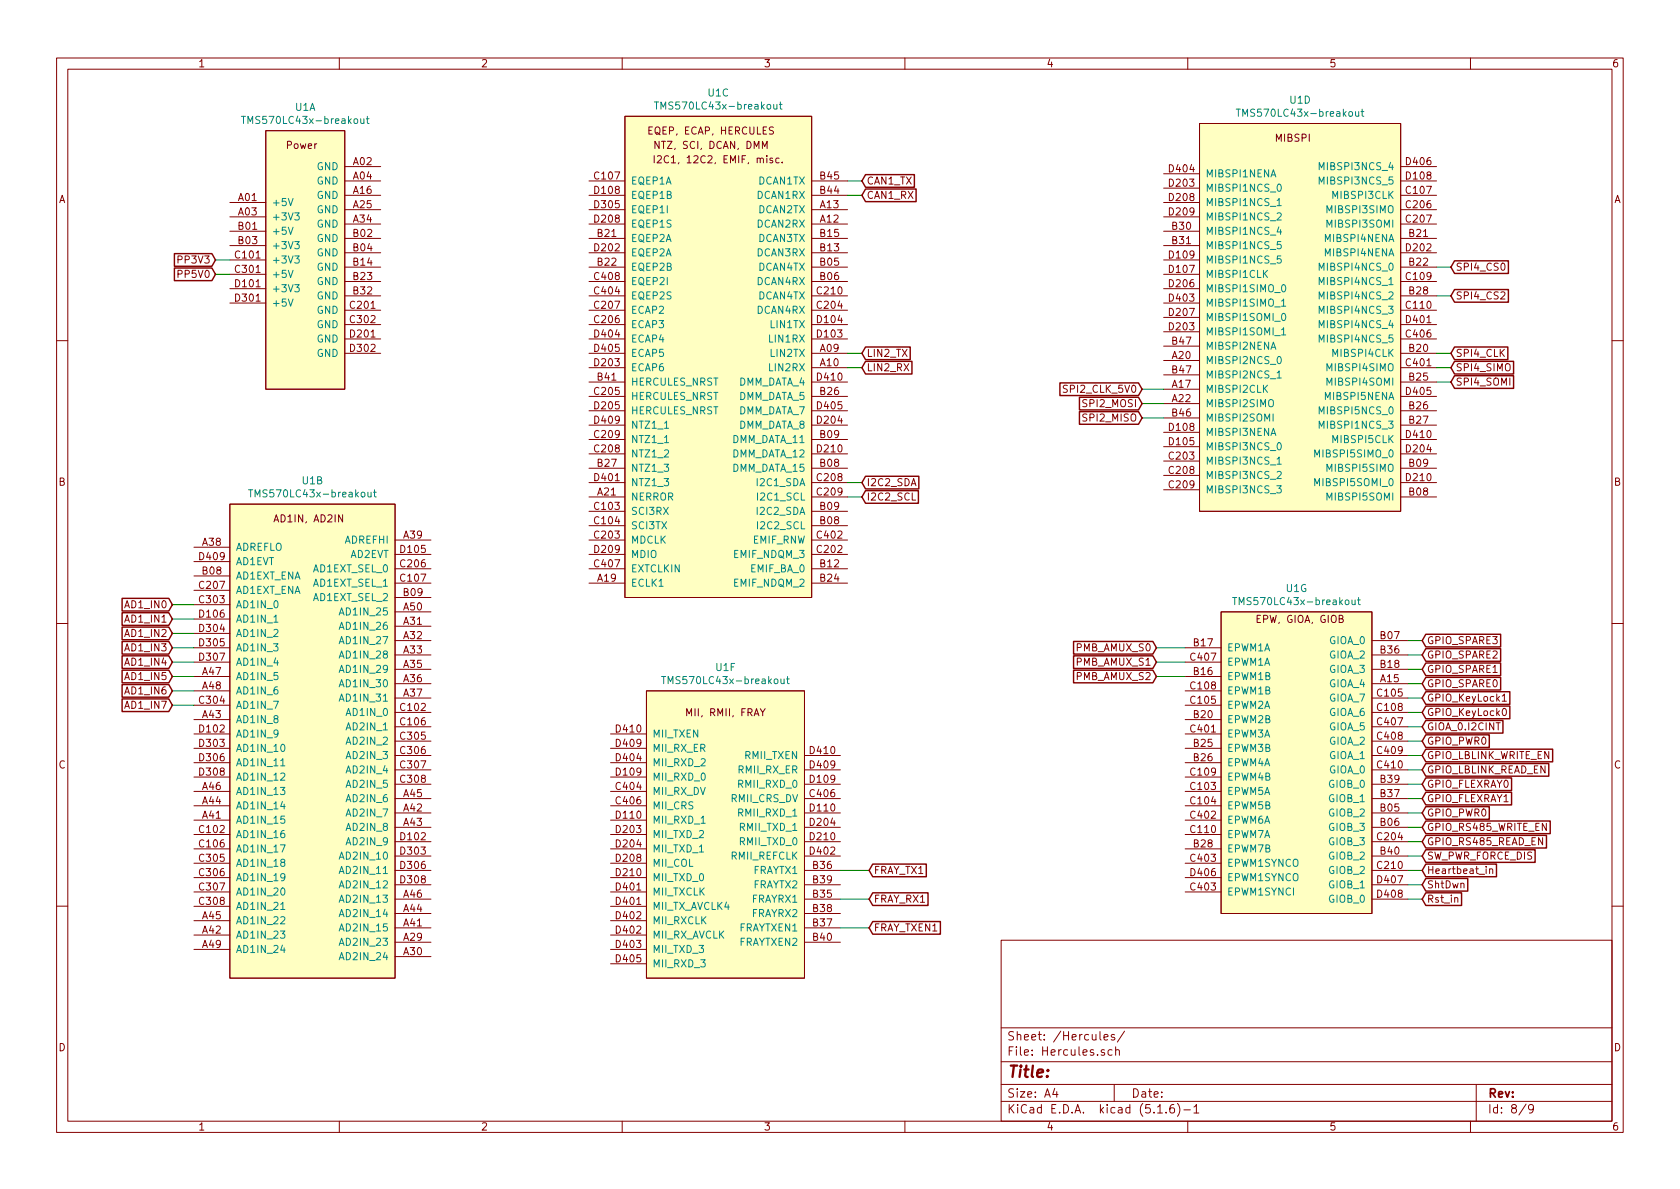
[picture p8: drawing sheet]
<svg xmlns="http://www.w3.org/2000/svg" width="297mm" height="210mm" viewBox="0 0 297 210" stroke-linecap="round" stroke-linejoin="round" font-family="sans-serif">
<g fill="none" stroke="#840000" stroke-width=".18">
<path d="M10 10.3h277v189.9h-277zM12 12.2h273v186.1h-273zM60 10.3v1.9M110 10.3v1.9M160 10.3v1.9M210 10.3v1.9M260 10.3v1.9M40.6 35.8h6.4M40.6 38.3h6.4M47 23.1h14v45.7h-14zM61 34.5h6.3M61 37.1h6.3"/>
<path d="M61 39.6h6.3M61 32h6.3M61 29.5h6.3M104.1 34.5h6.4M104.1 37.1h6.4M104.1 39.6h6.4M104.1 32h6.4M110.5 20.6h33v85.1h-33zM115.7 27.5v1.3M116.2 27.7l.5-.2 .2 .4v.2l-.7 .7h.7M116.5 25v1.3l-.7-1.3v1.3M134.8 26.3v-1.3l.4 .9 .4-.9v1.3"/>
<path d="M137.7 28h-.3l-.2 .2 .1 .5h.4M138.3 28.7v.1M143.5 34.5h6.4M143.5 37.1h6.4M143.5 39.6h6.4M143.5 32h6.4M205.7 33.3h6.4M205.7 35.8h6.4M205.7 38.3h6.4M205.7 30.7h6.4M212.1 21.8h35.5v68.6h-35.5zM247.6 34.5h6.4"/>
<path d="M247.6 37.1h6.4M247.6 39.6h6.4M247.6 32h6.4M247.6 29.5h6.4M40.6 40.9h6.4M40.6 43.4h6.4M40.6 48.5h6.4M40.6 46h6.4M40.6 51h6.4M40.6 53.6h6.4M61 42.2h6.3M61 47.2h6.3"/>
<path d="M61 52.3h6.3M61 49.8h6.3M61 54.9h6.3M61 59.9h6.3M61 44.7h6.3M61 57.4h6.3M104.1 42.2h6.4M104.1 47.2h6.4M104.1 52.3h6.4M104.1 49.8h6.4M104.1 54.9h6.4M104.1 59.9h6.4"/>
<path d="M104.1 44.7h6.4M104.1 57.4h6.4M143.5 42.2h6.4M143.5 47.2h6.4M143.5 52.3h6.4M143.5 49.8h6.4M143.5 54.9h6.4M143.5 59.9h6.4M143.5 44.7h6.4M143.5 57.4h6.4M205.7 40.9h6.4M205.7 43.4h6.4"/>
<path d="M205.7 48.5h6.4M205.7 46h6.4M205.7 58.7h6.4M205.7 51h6.4M205.7 56.1h6.4M205.7 53.6h6.4M247.6 42.2h6.4M247.6 47.2h6.4M247.6 52.3h6.4M247.6 49.8h6.4M247.6 54.9h6.4M247.6 59.9h6.4"/>
<path d="M247.6 44.7h6.4M247.6 57.4h6.4M10 60.2h2M61 62.5h6.3M104.1 62.5h6.4M104.1 67.6h6.4M104.1 72.6h6.4M104.1 75.2h6.4M104.1 65h6.4M104.1 70.1h6.4M104.1 77.7h6.4M143.5 62.5h6.4"/>
<path d="M143.5 67.6h6.4M143.5 72.6h6.4M143.5 75.2h6.4M143.5 65h6.4M143.5 70.1h6.4M143.5 77.7h6.4M188.7 68.2l-.5-.1-.1 .1-.1 .3 .1 .2 .5 .2 .1 .3-.2 .2-.5-.1M205.7 68.8h6.4M205.7 63.7h6.4M205.7 71.4h6.4M205.7 73.9h6.4M205.7 66.3h6.4"/>
<path d="M205.7 61.2h6.4M205.7 79h6.4M205.7 76.4h6.4M247.6 62.5h6.4M247.6 67.6h6.4M247.6 72.6h6.4M247.6 75.2h6.4M247.6 65h6.4M247.6 70.1h6.4M247.6 77.7h6.4M285 60.2h2M34.3 96.8h6.3"/>
<path d="M34.3 99.3h6.3M40.6 89.1h29.2v83.9h-29.2zM69.8 95.5h6.4M69.8 98h6.4M104.1 95.5h6.4M104.1 98h6.4M104.1 87.9h6.4M104.1 82.8h6.4M104.1 80.3h6.4M104.1 85.3h6.4M104.1 93h6.4M104.1 90.4h6.4"/>
<path d="M143.5 95.5h6.4M143.5 98h6.4M143.5 87.9h6.4M143.5 82.8h6.4M143.5 80.3h6.4M143.5 85.3h6.4M143.5 93h6.4M143.5 90.4h6.4M205.7 81.5h6.4M205.7 84.1h6.4M205.7 86.6h6.4M247.6 87.9h6.4"/>
<path d="M247.6 82.8h6.4M247.6 80.3h6.4M247.6 85.3h6.4M10 110.3h2M34.3 119.6h6.3M34.3 101.8h6.3M34.3 104.4h6.3M34.3 106.9h6.3M34.3 109.5h6.3M34.3 112h6.3M34.3 114.5h6.3M34.3 117.1h6.3"/>
<path d="M69.8 110.7h6.4M69.8 113.3h6.4M69.8 115.8h6.4M69.8 118.4h6.4M69.8 108.2h6.4M69.8 105.7h6.4M69.8 103.1h6.4M69.8 100.6h6.4M104.1 103.1h6.4M104.1 100.6h6.4M143.5 103.1h6.4M143.5 100.6h6.4"/>
<path d="M209.5 119.6h6.4M209.5 114.5h6.4M209.5 117.1h6.4M215.9 108.2h26.7v53.3h-26.7zM242.6 113.3h6.3M242.6 115.8h6.3M242.6 118.4h6.3M285 110.3h2M34.3 127.2h6.3M34.3 139.9h6.3M34.3 122.2h6.3M34.3 124.7h6.3"/>
<path d="M34.3 129.8h6.3M34.3 132.3h6.3M34.3 134.9h6.3M34.3 137.4h6.3M69.8 120.9h6.4M69.8 123.4h6.4M69.8 126h6.4M69.8 128.5h6.4M69.8 131.1h6.4M69.8 133.6h6.4M69.8 136.1h6.4M69.8 138.7h6.4"/>
<path d="M107.9 139.9h6.4M107.9 129.8h6.4M107.9 132.3h6.4M107.9 134.9h6.4M107.9 137.4h6.4M114.3 122.2h27.9v50.8h-27.9zM134.4 125.3l.4 .7 .5-.7M142.2 133.6h6.4M142.2 136.1h6.4M142.2 138.7h6.4M209.5 127.2h6.4M209.5 139.9h6.4"/>
<path d="M209.5 122.2h6.4M209.5 124.7h6.4M209.5 129.8h6.4M209.5 132.3h6.4M209.5 134.9h6.4M209.5 137.4h6.4M242.6 120.9h6.3M242.6 123.4h6.3M242.6 126h6.3M242.6 128.5h6.3M242.6 131.1h6.3M242.6 133.6h6.3"/>
<path d="M242.6 136.1h6.3M242.6 138.7h6.3M265.6 123.1l.4-.4v1.3M265.6 124h.7M265.7 125.4l.2-.1a.67 .67 0 0 1 .5 .6 .67 .67 0 0 1-.5 .6l-.3-.4zM34.3 145h6.3M34.3 142.5h6.3M34.3 147.6h6.3M34.3 150.1h6.3M34.3 152.6h6.3M34.3 155.2h6.3M34.3 157.7h6.3"/>
<path d="M69.8 143.8h6.4M69.8 146.3h6.4M69.8 141.2h6.4M69.8 159h6.4M69.8 148.8h6.4M69.8 151.4h6.4M69.8 153.9h6.4M69.8 156.5h6.4M107.9 145h6.4M107.9 142.5h6.4M107.9 147.6h6.4M107.9 150.1h6.4"/>
<path d="M107.9 152.6h6.4M107.9 155.2h6.4M107.9 157.7h6.4M142.2 143.8h6.4M142.2 146.3h6.4M142.2 141.2h6.4M142.2 159h6.4M142.2 148.8h6.4M142.2 151.4h6.4M142.2 153.9h6.4M142.2 156.5h6.4M209.5 145h6.4"/>
<path d="M209.5 142.5h6.4M209.5 147.6h6.4M209.5 150.1h6.4M209.5 152.6h6.4M209.5 155.2h6.4M209.5 157.7h6.4M242.6 143.8h6.3M242.6 146.3h6.3M242.6 141.2h6.3M242.6 159h6.3M242.6 148.8h6.3M242.6 151.4h6.3"/>
<path d="M242.6 153.9h6.3M242.6 156.5h6.3M263.4 153.8l.2-.2 .3 .1v.8M263.4 153.6v.9M10 160.2h2M34.3 165.3h6.3M34.3 162.8h6.3M34.3 167.9h6.3M34.3 160.3h6.3M69.8 166.6h6.4M69.8 169.2h6.4M69.8 164.1h6.4"/>
<path d="M69.8 161.5h6.4M107.9 165.3h6.4M107.9 162.8h6.4M107.9 167.9h6.4M107.9 160.3h6.4M107.9 170.4h6.4M142.2 166.6h6.4M142.2 164.1h6.4M142.2 161.5h6.4M177 166.3h108v32h-108zM285 160.2h2M60 198.3v1.9"/>
<path d="M110 198.3v1.9M160 198.3v1.9M177 194.8h108M177 191.8h108M177 187.8h108M177 181.8h108M186.5 192.5l-.4 1h1M186.8 193v1M195.2 183.4l.7-.1-.1-.3-.4-.1-.2 .2 .1 .7h.5M195.3 185.7a.37 .37 0 0 0-.6 .1l.1 .2 .5 .2v.1l-.2 .3-.4-.1M196.6 185.7l-.4-.1-.3 .3 .1 .6 .2 .1 .4-.1M197 191.8v3"/>
<path d="M197.1 183a.37 .37 0 0 0-.6 .1v.3l.6 .1v.1l-.2 .3-.4-.1M197.3 185.7a.37 .37 0 0 1 .6 .1v.8M197.3 185.1v1.5M198.8 182.3l-1.2 2M204.7 196.8h.8M206.2 196.7v.1M207.5 195.3a.59 .59 0 0 0-.7 .7v.5l.2 .2 .4 .1 .2-.1 .1-.5-.2-.2-.4-.1-.3 .3M208.2 195.1a1.71 1.71 0 0 1 0 2.3M209.3 196.3h1.2M210 198.3v1.9M211.1 195.8l.4-.5v1.5M211.1 196.8h.9"/>
<path d="M260 198.3v1.9M261 191.8v6.5M269.8 195.2l-1.2 2M271.1 196l-.3 .3-.4-.1-.1-.2v-.4l.1-.2 .4-.1 .2 .2a1.19 1.19 0 0 1-.2 1.2l-.4 .1"/>
</g>
<g fill="#ffffc2" stroke="#ffffc2" stroke-width=".18">
<path d="M40.6 89.1h29.2v83.9h-29.2z"/>
<path d="M114.3 122.2h27.9v50.8h-27.9z"/>
<path d="M215.9 108.2h26.7v53.3h-26.7z"/>
<path d="M212.1 21.8h35.5v68.6h-35.5z"/>
<path d="M47 23.1h14v45.7h-14z"/>
<path d="M110.5 20.6h33v85.1h-33z"/>
</g>
<g fill="none" stroke="#008484" stroke-width=".18">
<path d="M115.7 18h.7M116.1 18v1.3M136.8 18.5l.1 .7 .3 .1 .2-.1M137.4 18.5v.8M137.8 18.5h.5M138 18v1.1l.3 .2M218.6 19.3h.7M218.9 19.3v1.3M239.7 19.7l.1 .8 .3 .1 .1-.2M240.2 19.7v.9M240.6 19.7h.5M240.8 19.3v1.1l.3 .2"/>
<path d="M42.7 20.6h.7M43.1 20.6v1.2M51 35.1l.4 1.3 .4-1.3M52.1 37.6h.8l-.4 .5 .4 .1v.6l-.2 .1-.6-.1M63.8 21l.1 .8h.3l.1-.1M64.3 21v.8M64.8 21h.5M64.9 20.6v1.1l.4 .1M225.8 35.5l.4-.4v1.3M225.8 37.8l.5-.2 .2 .4-.7 .9h.7M225.8 36.4h.7M226 32.6h.1a.67 .67 0 0 1 .5 .6 .67 .67 0 0 1-.5 .6 .83 .83 0 0 1-.1-1.2z"/>
<path d="M233.2 32.6v-1.3l.5 .9 .4-.9v1.3M233.2 30v-1.3l.5 1 .4-1v1.3M51 40.2l.4 1.2 .4-1.2M51 47.8l.4 1.3 .4-1.3M51 52.9l.4 1.2 .4-1.2M52.1 42.7h.8l-.4 .5 .4 .1v.6l-.2 .1-.6-.1M52.1 45.3h.8l-.4 .4 .4 .2v.5l-.2 .1-.6-.1M52.1 50.3h.8l-.4 .5 .4 .1v.6l-.2 .1-.6-.1M226.1 40.1l-.3 .9h.8M226.4 40.6v.8M226.5 42.7h-.6l-.1 .6 .5-.1 .2 .3v.3l-.2 .2-.5-.1M226.5 45.3h-.6l-.1 .6 .5-.2 .2 .3v.3l-.2 .2-.5-.1"/>
<path d="M226.6 58.3l.3-.3v1.2M226.6 53.2l.3-.3v1.2M226.6 59.2h.7M226.6 54.1h.7M226.7 50.5l.2-.2a.67 .67 0 0 1 .4 .7 .67 .67 0 0 1-.4 .6l-.3-.2v-.3zM226.7 55.5l.2-.1a.67 .67 0 0 1 .4 .7 .67 .67 0 0 1-.4 .6l-.3-.2v-.3zM233.2 47.8v-1.3l.5 .9 .4-.9v1.3M233.2 52.9v-1.3l.5 .9 .4-.9v1.3M233.2 50.3v-1.2l.5 .9 .4-.9v1.2M233.2 55.4v-1.3l.5 1 .4-1v1.3M233.2 58v-1.3l.5 .9 .4-.9v1.3M117.5 78.3h.7"/>
<path d="M117.5 75.7h.7M225.1 73.2v1.3M225.8 65.9l.4-.3v1.2M225.8 66.8h.7M225.9 63.2l.2-.2a.67 .67 0 0 1 .5 .7 .67 .67 0 0 1-.5 .6l-.3-.5zM225.9 78.4l.2-.1a.67 .67 0 0 1 .5 .6 .67 .67 0 0 1-.5 .6l-.3-.4zM233.2 73.2v-1.3l.5 .9 .4-.9v1.3M233.2 75.7v-1.2l.5 .9 .4-.9v1.2M233.2 60.5v-1.3l.5 .9 .4-.9v1.3M43.9 86.6h.8M44.3 86.6v1.3M65 87l.1 .8 .3 .1 .2-.1"/>
<path d="M65.6 87v.9M66 87h.5M66.2 86.6v1.1l.3 .2M225.8 85.9h.7l-.4 .5 .4 .1v.4l-.2 .3-.5-.2M225.8 81.2l.4-.4v1.3M225.8 83.5l.5-.1 .2 .3-.7 .9h.7M225.8 82.1h.7M232.5 80.8v-1.3l.4 1 .4-1v1.3M232.5 85.9v-1.3l.4 .9 .4-.9v1.3M48.4 110h.7M60 111.3l.4-1.3 .4 1.3M60 113.8l.4-1.2 .4 1.2"/>
<path d="M60 116.4l.4-1.3 .4 1.3M60 118.9l.4-1.3 .4 1.3M60 108.8l.4-1.3 .4 1.3M117 119.6h.7M117.3 119.6v1.3M139.2 119.6v1.1l.3 .2M217.9 105.7h.8M218.3 105.7v1.2M239 106.1l.1 .8h.3l.2-.1M239.6 106.1v.8M240 106.1h.5M240.2 105.7v1.1l.3 .1"/>
<path d="M49.6 136.8l.5-.1 .2 .1 .1 .3-.1 .2-.7 .7h.8M49.6 135.4h.8M49.8 131.7l.1-.1a.67 .67 0 0 1 .5 .7 .67 .67 0 0 1-.5 .6l-.3-.5zM60 121.5l.4-1.3 .4 1.3M60 124l.4-1.3 .4 1.3M138.1 120.1l.1 .7 .3 .1 .1-.1M138.6 120.1v.8M139.1 120.1h.4M49.6 149.4h.8l-.5 1.3M49.8 157.1l.1-.1a.67 .67 0 0 1 .5 .7 .67 .67 0 0 1-.5 .6l-.3-.5zM49.9 152.5l-.3-.3 .2-.2 .3-.1 .2 .2v.3l-.5 .1-.2 .2v.3l.3 .2h.3l.2-.2-.1-.4-.2-.1M49.9 141.7l-.3 .9h.8"/>
<path d="M50.2 146.9h-.2a.79 .79 0 0 0-.1 1.2l.4-.1v-.5l-.4-.2-.3 .3M50.3 144.3h-.6l-.1 .6 .2-.1 .5 .1v.6l-.2 .1-.5-.1M50.4 155l-.3 .3-.3-.1-.2-.2v-.3l.3-.2h.2l.3 .2a.88 .88 0 0 1-.3 1h-.3M60 159.6l.4-1.3 .4 1.3M60 151.9l.4-1.2 .4 1.2M60 154.5l.4-1.3 .4 1.3M60 157l.4-1.3 .4 1.3M49.6 162.2l.5-.1 .2 .1 .1 .3-.1 .2-.7 .7h.8M49.6 160.8h.8M49.9 167.1l-.3 .9h.8M60 167.2l.4-1.3 .4 1.3M60 169.7l.4-1.3 .4 1.3"/>
<path d="M60 164.6l.4-1.2 .4 1.2M60 162.1l.4-1.3 .4 1.3"/>
</g>
<g fill="none" stroke="#008400" stroke-width=".18">
<path d="M149.9 32h2.5M149.9 34.5h2.5M38.1 48.5h2.5M38.1 46h2.5M254 52.3h2.5M254 47.2h2.5M149.9 62.5h2.5M149.9 65h2.5M201.9 73.9h3.8M201.9 68.8h3.8M201.9 71.4h3.8M254 62.5h2.5"/>
<path d="M254 65h2.5M254 67.6h2.5M149.9 87.9h2.5M149.9 85.3h2.5M30.5 119.6h3.8M30.5 117.1h3.8M30.5 114.5h3.8M30.5 112h3.8M30.5 109.5h3.8M30.5 106.9h3.8M204.5 119.6h5M204.5 117.1h5"/>
<path d="M204.5 114.5h5M248.9 113.3h2.6M248.9 115.8h2.6M248.9 118.4h2.6M30.5 124.7h3.8M30.5 122.2h3.8M248.9 128.5h2.6M248.9 136.1h2.6M248.9 133.6h2.6M248.9 131.1h2.6M248.9 138.7h2.6M248.9 123.4h2.6"/>
<path d="M248.9 126h2.6M248.9 120.9h2.6M148.6 153.9h5.1M148.6 159h5.1M248.9 153.9h2.6M248.9 151.4h2.6M248.9 156.5h2.6M248.9 159h2.6M248.9 146.3h2.6M248.9 148.8h2.6M248.9 143.8h2.6M248.9 141.2h2.6"/>
<path d="M148.6 164.1h5.1"/>
</g>
<g fill="none" stroke="#840000" stroke-width=".25">
<path d="M153 30.9h8.7v2.2h-8.7l-.6-1.1zM153 33.4h9v2.3h-9l-.6-1.2zM30.8 44.9h6.7l.6 1.1-.6 1.1h-6.7zM30.8 47.4h6.7l.6 1.1-.6 1.1h-6.7zM257.2 51.2h9.5v2.2h-9.5l-.7-1.1zM257.2 46.1h9.5v2.3h-9.5l-.7-1.2zM153 61.4h7.9v2.2h-7.9l-.6-1.1zM153 63.9h8.2v2.2h-8.2l-.6-1.1zM187.4 67.7h13.9l.6 1.1-.6 1.1h-13.9zM190.9 70.3h10.4l.6 1.1-.6 1.1h-10.4zM190.9 72.8h10.4l.6 1.1-.6 1.1h-10.4zM257.2 66.4h10.4v2.3h-10.4l-.7-1.1z"/>
<path d="M257.2 61.4h9.4v2.2h-9.4l-.7-1.1zM257.2 63.9h10.4v2.2h-10.4l-.7-1.1zM153 84.2h9.5v2.3h-9.5l-.6-1.2zM153 86.8h9.4v2.2h-9.4l-.6-1.1zM21.6 118.5h8.2l.7 1.1-.7 1.1h-8.2zM21.6 116h8.2l.7 1.1-.7 1.1h-8.2zM21.6 113.4h8.2l.7 1.1-.7 1.2h-8.2zM21.6 110.9h8.2l.7 1.1-.7 1.1h-8.2zM21.6 108.4h8.2l.7 1.1-.7 1.1h-8.2zM21.6 105.8h8.2l.7 1.1-.7 1.1h-8.2zM189.8 113.4h14l.7 1.1-.7 1.2h-14zM189.8 118.5h14l.7 1.1-.7 1.1h-14z"/>
<path d="M189.8 116h14l.7 1.1-.7 1.1h-14zM252.1 117.2h13.2v2.3h-13.2l-.6-1.1zM252.1 112.2h13.2v2.2h-13.2l-.6-1.1zM252.1 114.7h13.2v2.2h-13.2l-.6-1.1zM252.1 119.8h13.2v2.2h-13.2l-.6-1.1zM21.6 123.6h8.2l.7 1.1-.7 1.1h-8.2zM21.6 121.1h8.2l.7 1.1-.7 1.1h-8.2zM252.1 129.9h11.2v2.3h-11.2l-.6-1.1zM252.1 135h21.7v2.3h-21.7l-.6-1.2zM252.1 132.5h22.4v2.2h-22.4l-.6-1.1zM252.1 127.4h13.6v2.2h-13.6l-.6-1.1zM252.1 122.3h14.9v2.3h-14.9l-.6-1.2z"/>
<path d="M252.1 124.9h14.9v2.2h-14.9l-.6-1.1zM252.1 137.6h15.2v2.2h-15.2l-.6-1.1zM154.3 152.8h9.5v2.2h-9.5l-.6-1.1zM154.3 157.9h9.8v2.2h-9.8l-.6-1.1zM252.1 147.7h21.3v2.3h-21.3l-.6-1.2zM252.1 145.2h22v2.2h-22l-.6-1.1zM252.1 157.9h6.3v2.2h-6.3l-.6-1.1zM252.1 152.8h12.5v2.2h-12.5l-.6-1.1zM252.1 155.3h7.4v2.3h-7.4l-.6-1.1zM252.1 140.1h15.2v2.2h-15.2l-.6-1.1zM252.1 150.3h19.3v2.2h-19.3l-.6-1.1zM252.1 142.6h11.2v2.3h-11.2l-.6-1.1z"/>
<path d="M154.3 163h12v2.2h-12l-.6-1.1z"/>
</g>
<text font-size="2.8" fill="#840000" x="178" y="190.5">Title:</text>
<g font-size="2.1" fill="#840000">
<text x="178" y="184">Sheet: /Hercules/</text>
<text x="178" y="186.7">File: Hercules.sch</text>
<text x="178" y="196.9">KiCad E.D.A. kicad (5.1.6)-1</text>
<text x="178" y="194.1">Size: A4</text>
<text x="200" y="194.1">Date:</text>
<text x="263" y="194.1">Rev:</text>
<text x="263" y="196.9">Id: 8/9</text>
</g>
<g font-size="1.8" fill="#840000">
<text x="35" y="11.9">1</text>
<text x="85" y="11.9">2</text>
<text x="135" y="11.9">3</text>
<text x="185" y="11.9">4</text>
<text x="235" y="11.9">5</text>
<text x="285" y="11.9">6</text>
<text x="115" y="23.8">EQEP, ECAP, HERCULES</text>
<text x="50.7" y="26.3">Power</text>
<text x="62.5" y="29.2">A02</text>
<text x="116.4" y="26.3">NTZ, SCI, DCAN, DMM</text>
<text x="117.2" y="28.9">I2C1, 12C2, EMIF, misc.</text>
<text x="225.6" y="25.1">MIBSPI</text>
<text x="248.7" y="29.2">D406</text>
<text x="10.4" y="35.9">A</text>
<text x="42.2" y="35.6">A01</text>
<text x="62.5" y="31.7">A04</text>
<text x="62.5" y="34.3">A16</text>
<text x="105.2" y="31.7">C107</text>
<text x="105.2" y="34.3">D108</text>
<text x="145.1" y="34.3">B44</text>
<text x="145.1" y="31.7">B45</text>
<text x="153.2" y="32.6">CAN1_TX</text>
<text x="153.2" y="35.2">CAN1_RX</text>
<text x="206.8" y="33">D203</text>
<text x="206.8" y="35.6">D208</text>
<text x="206.8" y="30.5">D404</text>
<text x="248.7" y="34.3">C107</text>
<text x="248.7" y="31.7">D108</text>
<text x="285.4" y="35.9">A</text>
<text x="42.2" y="38.1">A03</text>
<text x="42.2" y="40.6">B01</text>
<text x="62.5" y="36.8">A25</text>
<text x="62.5" y="39.4">A34</text>
<text x="62.5" y="41.9">B02</text>
<text x="105.2" y="39.4">D208</text>
<text x="105.2" y="36.8">D305</text>
<text x="105.7" y="41.9">B21</text>
<text x="145.1" y="39.4">A12</text>
<text x="145.1" y="36.8">A13</text>
<text x="145.1" y="41.9">B15</text>
<text x="206.8" y="38.1">D209</text>
<text x="207.3" y="40.6">B30</text>
<text x="248.7" y="36.8">C206</text>
<text x="248.7" y="39.4">C207</text>
<text x="249.2" y="41.9">B21</text>
<text x="31.8" y="46.6">PP3V3</text>
<text x="41.7" y="45.7">C101</text>
<text x="42.2" y="43.2">B03</text>
<text x="62.5" y="44.4">B04</text>
<text x="62.5" y="47">B14</text>
<text x="105.2" y="44.4">D202</text>
<text x="105.7" y="47">B22</text>
<text x="145.1" y="47">B05</text>
<text x="145.1" y="44.4">B13</text>
<text x="206.8" y="45.7">D109</text>
<text x="207.3" y="43.2">B31</text>
<text x="248.7" y="44.4">D202</text>
<text x="249.2" y="47">B22</text>
<text x="257.3" y="47.9">SPI4_CS0</text>
<text x="31.8" y="49.1">PP5V0</text>
<text x="41.7" y="48.3">C301</text>
<text x="41.7" y="50.8">D101</text>
<text x="41.7" y="53.3">D301</text>
<text x="62.5" y="49.5">B23</text>
<text x="62.5" y="52.1">B32</text>
<text x="105.2" y="52.1">C404</text>
<text x="105.2" y="49.5">C408</text>
<text x="144.6" y="52.1">C210</text>
<text x="145.1" y="49.5">B06</text>
<text x="206.8" y="48.3">D107</text>
<text x="206.8" y="50.8">D206</text>
<text x="206.8" y="53.3">D403</text>
<text x="248.7" y="49.5">C109</text>
<text x="249.2" y="52.1">B28</text>
<text x="257.3" y="53">SPI4_CS2</text>
<text x="62" y="54.6">C201</text>
<text x="62" y="57.1">C302</text>
<text x="62" y="59.7">D201</text>
<text x="105.2" y="57.1">C206</text>
<text x="105.2" y="54.6">C207</text>
<text x="105.2" y="59.7">D404</text>
<text x="144.6" y="54.6">C204</text>
<text x="144.6" y="59.7">D103</text>
<text x="144.6" y="57.1">D104</text>
<text x="206.8" y="58.4">D203</text>
<text x="206.8" y="55.9">D207</text>
<text x="248.7" y="54.6">C110</text>
<text x="248.7" y="59.7">C406</text>
<text x="248.7" y="57.1">D401</text>
<text x="62" y="62.2">D302</text>
<text x="105.2" y="64.8">D203</text>
<text x="105.2" y="62.2">D405</text>
<text x="145.1" y="62.2">A09</text>
<text x="145.1" y="64.8">A10</text>
<text x="153.2" y="63.1">LIN2_TX</text>
<text x="153.2" y="65.7">LIN2_RX</text>
<text x="207.3" y="63.5">A20</text>
<text x="207.3" y="61">B47</text>
<text x="248.7" y="64.8">C401</text>
<text x="249.2" y="62.2">B20</text>
<text x="257.3" y="63.1">SPI4_CLK</text>
<text x="257.3" y="65.7">SPI4_SIMO</text>
<text x="105.2" y="69.8">C205</text>
<text x="105.7" y="67.3">B41</text>
<text x="144.6" y="67.3">D410</text>
<text x="145.1" y="69.8">B26</text>
<text x="188.6" y="69.5">SPI2_CLK_5V0</text>
<text x="207.3" y="68.6">A17</text>
<text x="207.3" y="71.1">A22</text>
<text x="207.3" y="66">B47</text>
<text x="248.7" y="69.8">D405</text>
<text x="249.2" y="67.3">B25</text>
<text x="257.3" y="68.2">SPI4_SOMI</text>
<text x="105.2" y="77.5">C209</text>
<text x="105.2" y="72.4">D205</text>
<text x="105.2" y="74.9">D409</text>
<text x="144.6" y="74.9">D204</text>
<text x="144.6" y="72.4">D405</text>
<text x="145.1" y="77.5">B09</text>
<text x="191.8" y="72">SPI2_MOSI</text>
<text x="191.8" y="74.5">SPI2_MISO</text>
<text x="206.8" y="76.2">D108</text>
<text x="207.3" y="73.7">B46</text>
<text x="248.7" y="77.5">D410</text>
<text x="249.2" y="72.4">B26</text>
<text x="249.2" y="74.9">B27</text>
<text x="105.2" y="80">C208</text>
<text x="105.7" y="82.5">B27</text>
<text x="144.6" y="80">D210</text>
<text x="145.1" y="82.5">B08</text>
<text x="206.8" y="81.3">C203</text>
<text x="206.8" y="83.8">C208</text>
<text x="206.8" y="78.7">D105</text>
<text x="248.7" y="80">D204</text>
<text x="249.2" y="82.5">B09</text>
<text x="10.4" y="85.9">B</text>
<text x="105.2" y="85.1">D401</text>
<text x="105.7" y="87.6">A21</text>
<text x="144.6" y="85.1">C208</text>
<text x="144.6" y="87.6">C209</text>
<text x="153.2" y="86">I2C2_SDA</text>
<text x="153.2" y="88.5">I2C2_SCL</text>
<text x="206.8" y="86.4">C209</text>
<text x="248.7" y="85.1">D210</text>
<text x="249.2" y="87.6">B08</text>
<text x="285.4" y="85.9">B</text>
<text x="48.8" y="92.4">AD1IN, AD2IN</text>
<text x="71.4" y="95.2">A39</text>
<text x="105.2" y="90.2">C103</text>
<text x="105.2" y="92.7">C104</text>
<text x="105.2" y="95.2">C203</text>
<text x="144.6" y="95.2">C402</text>
<text x="145.1" y="92.7">B08</text>
<text x="145.1" y="90.2">B09</text>
<text x="35.4" y="99.1">D409</text>
<text x="35.8" y="96.5">A38</text>
<text x="35.8" y="101.6">B08</text>
<text x="70.9" y="100.3">C206</text>
<text x="70.9" y="97.8">D105</text>
<text x="105.2" y="100.3">C407</text>
<text x="105.2" y="97.8">D209</text>
<text x="144.6" y="97.8">C202</text>
<text x="145.1" y="100.3">B12</text>
<text x="22.4" y="107.6">AD1_IN0</text>
<text x="35.4" y="104.1">C207</text>
<text x="35.4" y="106.7">C303</text>
<text x="70.9" y="102.9">C107</text>
<text x="71.4" y="107.9">A50</text>
<text x="71.4" y="105.4">B09</text>
<text x="105.7" y="102.9">A19</text>
<text x="145.1" y="102.9">B24</text>
<text x="22.4" y="112.6">AD1_IN2</text>
<text x="22.4" y="110.1">AD1_IN1</text>
<text x="35.4" y="109.2">D106</text>
<text x="35.4" y="111.8">D304</text>
<text x="71.4" y="110.5">A31</text>
<text x="71.4" y="113">A32</text>
<text x="222.4" y="110.2">EPW, GIOA, GIOB</text>
<text x="244.1" y="113">B07</text>
<text x="252.2" y="113.9">GPIO_SPARE3</text>
<text x="22.4" y="117.7">AD1_IN4</text>
<text x="22.4" y="115.2">AD1_IN3</text>
<text x="35.4" y="114.3">D305</text>
<text x="35.4" y="116.8">D307</text>
<text x="35.8" y="119.4">A47</text>
<text x="71.4" y="115.6">A33</text>
<text x="71.4" y="118.1">A35</text>
<text x="190.4" y="115.2">PMB_AMUX_S0</text>
<text x="190.4" y="117.7">PMB_AMUX_S1</text>
<text x="210.6" y="116.8">C407</text>
<text x="211.1" y="119.4">B16</text>
<text x="211.1" y="114.3">B17</text>
<text x="244.1" y="118.1">B18</text>
<text x="244.1" y="115.6">B36</text>
<text x="252.2" y="119">GPIO_SPARE1</text>
<text x="252.2" y="116.5">GPIO_SPARE2</text>
<text x="22.4" y="125.3">AD1_IN7</text>
<text x="22.4" y="122.8">AD1_IN6</text>
<text x="22.4" y="120.3">AD1_IN5</text>
<text x="35.4" y="124.5">C304</text>
<text x="35.8" y="121.9">A48</text>
<text x="70.9" y="125.7">C102</text>
<text x="71.4" y="120.6">A36</text>
<text x="71.4" y="123.2">A37</text>
<text x="190.4" y="120.3">PMB_AMUX_S2</text>
<text x="210.6" y="124.5">C105</text>
<text x="210.6" y="121.9">C108</text>
<text x="243.6" y="123.2">C105</text>
<text x="243.6" y="125.7">C108</text>
<text x="244.1" y="120.6">A15</text>
<text x="252.2" y="124.1">GPIO_KeyLock1</text>
<text x="252.2" y="121.5">GPIO_SPARE0</text>
<text x="35.4" y="129.5">D102</text>
<text x="35.8" y="127">A43</text>
<text x="70.9" y="128.3">C106</text>
<text x="70.9" y="130.8">C305</text>
<text x="109" y="129.5">D410</text>
<text x="121.8" y="126.7">MII, RMII, FRAY</text>
<text x="210.6" y="129.5">C401</text>
<text x="211.1" y="127">B20</text>
<text x="243.6" y="128.3">C407</text>
<text x="243.6" y="130.8">C408</text>
<text x="252.2" y="131.7">GPIO_PWR0</text>
<text x="252.2" y="129.2">GIOA_0.I2CINT</text>
<text x="252.2" y="126.6">GPIO_KeyLock0</text>
<text x="10.4" y="135.9">C</text>
<text x="35.4" y="132.1">D303</text>
<text x="35.4" y="134.6">D306</text>
<text x="35.4" y="137.2">D308</text>
<text x="70.9" y="133.3">C306</text>
<text x="70.9" y="135.9">C307</text>
<text x="109" y="137.2">D109</text>
<text x="109" y="134.6">D404</text>
<text x="109" y="132.1">D409</text>
<text x="143.3" y="135.9">D409</text>
<text x="143.3" y="133.3">D410</text>
<text x="210.6" y="137.2">C109</text>
<text x="211.1" y="132.1">B25</text>
<text x="211.1" y="134.6">B26</text>
<text x="243.6" y="133.3">C409</text>
<text x="243.6" y="135.9">C410</text>
<text x="252.2" y="136.8">GPIO_LBLINK_READ_EN</text>
<text x="252.2" y="134.2">GPIO_LBLINK_WRITE_EN</text>
<text x="285.4" y="135.9">C</text>
<text x="35.8" y="142.2">A44</text>
<text x="35.8" y="139.7">A46</text>
<text x="70.9" y="138.4">C308</text>
<text x="71.4" y="143.5">A42</text>
<text x="71.4" y="141">A45</text>
<text x="109" y="139.7">C404</text>
<text x="109" y="142.2">C406</text>
<text x="143.3" y="141">C406</text>
<text x="143.3" y="138.4">D109</text>
<text x="143.3" y="143.5">D110</text>
<text x="210.6" y="139.7">C103</text>
<text x="210.6" y="142.2">C104</text>
<text x="244.1" y="143.5">B05</text>
<text x="244.1" y="141">B37</text>
<text x="244.1" y="138.4">B39</text>
<text x="252.2" y="141.9">GPIO_FLEXRAY1</text>
<text x="252.2" y="139.3">GPIO_FLEXRAY0</text>
<text x="35.4" y="147.3">C102</text>
<text x="35.4" y="149.9">C106</text>
<text x="35.8" y="144.8">A41</text>
<text x="70.9" y="148.6">D102</text>
<text x="71.4" y="146">A43</text>
<text x="109" y="144.8">D110</text>
<text x="109" y="147.3">D203</text>
<text x="109" y="149.9">D204</text>
<text x="143.3" y="146">D204</text>
<text x="143.3" y="148.6">D210</text>
<text x="210.6" y="147.3">C110</text>
<text x="210.6" y="144.8">C402</text>
<text x="211.1" y="149.9">B28</text>
<text x="243.6" y="148.6">C204</text>
<text x="244.1" y="146">B06</text>
<text x="252.2" y="149.5">GPIO_RS485_READ_EN</text>
<text x="252.2" y="146.9">GPIO_RS485_WRITE_EN</text>
<text x="252.2" y="144.4">GPIO_PWR0</text>
<text x="35.4" y="152.4">C305</text>
<text x="35.4" y="154.9">C306</text>
<text x="70.9" y="151.1">D303</text>
<text x="70.9" y="153.7">D306</text>
<text x="109" y="152.4">D208</text>
<text x="109" y="154.9">D210</text>
<text x="143.3" y="151.1">D402</text>
<text x="143.8" y="153.7">B36</text>
<text x="154.5" y="154.6">FRAY_TX1</text>
<text x="210.6" y="152.4">C403</text>
<text x="210.6" y="154.9">D406</text>
<text x="243.6" y="153.7">C210</text>
<text x="244.1" y="151.1">B40</text>
<text x="252.2" y="154.6">Heartbeat_in</text>
<text x="252.2" y="152">SW_PWR_FORCE_DIS</text>
<text x="35.4" y="157.5">C307</text>
<text x="35.4" y="160">C308</text>
<text x="70.9" y="156.2">D308</text>
<text x="71.4" y="161.3">A44</text>
<text x="71.4" y="158.7">A46</text>
<text x="109" y="160">D401</text>
<text x="109" y="157.5">D401</text>
<text x="143.8" y="158.7">B35</text>
<text x="143.8" y="161.3">B38</text>
<text x="143.8" y="156.2">B39</text>
<text x="154.5" y="159.6">FRAY_RX1</text>
<text x="210.6" y="157.5">C403</text>
<text x="243.6" y="156.2">D407</text>
<text x="243.6" y="158.7">D408</text>
<text x="252.2" y="159.6">Rst_in</text>
<text x="252.2" y="157.1">ShtDwn</text>
<text x="35.8" y="165.1">A42</text>
<text x="35.8" y="162.6">A45</text>
<text x="35.8" y="167.6">A49</text>
<text x="71.4" y="166.4">A29</text>
<text x="71.4" y="163.8">A41</text>
<text x="109" y="165.1">D402</text>
<text x="109" y="162.6">D402</text>
<text x="109" y="167.6">D403</text>
<text x="143.8" y="163.8">B37</text>
<text x="143.8" y="166.4">B40</text>
<text x="154.5" y="164.7">FRAY_TXEN1</text>
<text x="71.4" y="168.9">A30</text>
<text x="109" y="170.2">D405</text>
<text x="10.4" y="185.9">D</text>
<text x="285.4" y="185.9">D</text>
<text x="35" y="199.9">1</text>
<text x="85" y="199.9">2</text>
<text x="135" y="199.9">3</text>
<text x="185" y="199.9">4</text>
<text x="235" y="199.9">5</text>
<text x="285" y="199.9">6</text>
</g>
<g font-size="1.8" fill="#008484">
<text x="125.2" y="17.1">U1C</text>
<text x="44" y="21.9">TMS570LC43x-breakout</text>
<text x="52.2" y="19.6">U1A</text>
<text x="117" y="19.4">TMS570LC43x-breakout</text>
<text x="219.9" y="20.6">TMS570LC43x-breakout</text>
<text x="228.1" y="18.3">U1D</text>
<text x="56" y="30.1">GND</text>
<text x="56" y="32.6">GND</text>
<text x="56" y="35.2">GND</text>
<text x="111.5" y="32.6">EQEP1A</text>
<text x="111.5" y="35.2">EQEP1B</text>
<text x="133.9" y="35.2">DCAN1RX</text>
<text x="134.1" y="32.6">DCAN1TX</text>
<text x="213.1" y="33.9">MIBSPI1NCS_0</text>
<text x="213.1" y="31.4">MIBSPI1NENA</text>
<text x="233.9" y="32.6">MIBSPI3NCS_5</text>
<text x="233.9" y="30.1">MIBSPI3NCS_4</text>
<text x="235.9" y="35.2">MIBSPI3CLK</text>
<text x="48" y="36.4">+5V</text>
<text x="48" y="39">+3V3</text>
<text x="48" y="41.5">+5V</text>
<text x="56" y="37.7">GND</text>
<text x="56" y="40.3">GND</text>
<text x="111.5" y="40.3">EQEP1S</text>
<text x="111.5" y="37.7">EQEP1I</text>
<text x="133.9" y="40.3">DCAN2RX</text>
<text x="134.1" y="37.7">DCAN2TX</text>
<text x="213.1" y="41.5">MIBSPI1NCS_4</text>
<text x="213.1" y="36.4">MIBSPI1NCS_1</text>
<text x="213.1" y="39">MIBSPI1NCS_2</text>
<text x="235" y="37.7">MIBSPI3SIMO</text>
<text x="235" y="40.3">MIBSPI3SOMI</text>
<text x="48" y="44.1">+3V3</text>
<text x="48" y="46.6">+3V3</text>
<text x="56" y="42.8">GND</text>
<text x="56" y="45.3">GND</text>
<text x="56" y="47.9">GND</text>
<text x="111.5" y="42.8">EQEP2A</text>
<text x="111.5" y="47.9">EQEP2B</text>
<text x="111.5" y="45.3">EQEP2A</text>
<text x="133.9" y="45.3">DCAN3RX</text>
<text x="134.1" y="47.9">DCAN4TX</text>
<text x="134.1" y="42.8">DCAN3TX</text>
<text x="213.1" y="44.1">MIBSPI1NCS_5</text>
<text x="213.1" y="46.6">MIBSPI1NCS_5</text>
<text x="233.9" y="47.9">MIBSPI4NCS_0</text>
<text x="234.5" y="42.8">MIBSPI4NENA</text>
<text x="234.5" y="45.3">MIBSPI4NENA</text>
<text x="48" y="49.1">+5V</text>
<text x="48" y="51.7">+3V3</text>
<text x="56" y="50.4">GND</text>
<text x="56" y="53">GND</text>
<text x="111.5" y="53">EQEP2S</text>
<text x="111.5" y="50.4">EQEP2I</text>
<text x="133.9" y="50.4">DCAN4RX</text>
<text x="134.1" y="53">DCAN4TX</text>
<text x="213.1" y="49.1">MIBSPI1CLK</text>
<text x="213.1" y="51.7">MIBSPI1SIMO_0</text>
<text x="233.9" y="53">MIBSPI4NCS_2</text>
<text x="233.9" y="50.4">MIBSPI4NCS_1</text>
<text x="48" y="54.2">+5V</text>
<text x="56" y="55.5">GND</text>
<text x="56" y="58">GND</text>
<text x="111.5" y="58">ECAP3</text>
<text x="111.5" y="55.5">ECAP2</text>
<text x="133.9" y="55.5">DCAN4RX</text>
<text x="136.4" y="58">LIN1TX</text>
<text x="213.1" y="59.3">MIBSPI1SOMI_1</text>
<text x="213.1" y="56.8">MIBSPI1SOMI_0</text>
<text x="213.1" y="54.2">MIBSPI1SIMO_1</text>
<text x="233.9" y="55.5">MIBSPI4NCS_3</text>
<text x="233.9" y="58">MIBSPI4NCS_4</text>
<text x="56" y="60.6">GND</text>
<text x="56" y="63.1">GND</text>
<text x="111.5" y="65.7">ECAP6</text>
<text x="111.5" y="60.6">ECAP4</text>
<text x="111.5" y="63.1">ECAP5</text>
<text x="136.2" y="65.7">LIN2RX</text>
<text x="136.2" y="60.6">LIN1RX</text>
<text x="136.4" y="63.1">LIN2TX</text>
<text x="213.1" y="64.4">MIBSPI2NCS_0</text>
<text x="213.1" y="61.8">MIBSPI2NENA</text>
<text x="233.9" y="60.6">MIBSPI4NCS_5</text>
<text x="235" y="65.7">MIBSPI4SIMO</text>
<text x="235.9" y="63.1">MIBSPI4CLK</text>
<text x="111.5" y="68.2">HERCULES_NRST</text>
<text x="111.5" y="70.7">HERCULES_NRST</text>
<text x="130.4" y="70.7">DMM_DATA_5</text>
<text x="130.4" y="68.2">DMM_DATA_4</text>
<text x="213.1" y="69.5">MIBSPI2CLK</text>
<text x="213.1" y="66.9">MIBSPI2NCS_1</text>
<text x="234.5" y="70.7">MIBSPI5NENA</text>
<text x="235" y="68.2">MIBSPI4SOMI</text>
<text x="111.5" y="73.3">HERCULES_NRST</text>
<text x="111.5" y="75.8">NTZ1_1</text>
<text x="130.4" y="75.8">DMM_DATA_8</text>
<text x="130.4" y="73.3">DMM_DATA_7</text>
<text x="213.1" y="72">MIBSPI2SIMO</text>
<text x="213.1" y="74.5">MIBSPI2SOMI</text>
<text x="213.1" y="77.1">MIBSPI3NENA</text>
<text x="233.9" y="73.3">MIBSPI5NCS_0</text>
<text x="233.9" y="75.8">MIBSPI1NCS_3</text>
<text x="111.5" y="83.4">NTZ1_3</text>
<text x="111.5" y="80.9">NTZ1_2</text>
<text x="111.5" y="78.4">NTZ1_1</text>
<text x="129.4" y="83.4">DMM_DATA_15</text>
<text x="129.4" y="78.4">DMM_DATA_11</text>
<text x="129.4" y="80.9">DMM_DATA_12</text>
<text x="213.1" y="82.2">MIBSPI3NCS_1</text>
<text x="213.1" y="79.6">MIBSPI3NCS_0</text>
<text x="233.1" y="80.9">MIBSPI5SIMO_0</text>
<text x="235" y="83.4">MIBSPI5SIMO</text>
<text x="235.9" y="78.4">MIBSPI5CLK</text>
<text x="45.2" y="88">TMS570LC43x-breakout</text>
<text x="53.5" y="85.6">U1B</text>
<text x="111.5" y="88.5">NERROR</text>
<text x="111.5" y="86">NTZ1_3</text>
<text x="134" y="86">I2C1_SDA</text>
<text x="134.2" y="88.5">I2C1_SCL</text>
<text x="213.1" y="84.7">MIBSPI3NCS_2</text>
<text x="213.1" y="87.2">MIBSPI3NCS_3</text>
<text x="233.1" y="86">MIBSPI5SOMI_0</text>
<text x="235" y="88.5">MIBSPI5SOMI</text>
<text x="111.5" y="91.1">SCI3RX</text>
<text x="111.5" y="93.6">SCI3TX</text>
<text x="134" y="91.1">I2C2_SDA</text>
<text x="134.2" y="93.6">I2C2_SCL</text>
<text x="41.7" y="97.4">ADREFLO</text>
<text x="41.7" y="99.9">AD1EVT</text>
<text x="55.5" y="101.2">AD1EXT_SEL_0</text>
<text x="61" y="96.1">ADREFHI</text>
<text x="61.8" y="98.7">AD2EVT</text>
<text x="111.5" y="96.1">MDCLK</text>
<text x="111.5" y="101.2">EXTCLKIN</text>
<text x="111.5" y="98.7">MDIO</text>
<text x="129.9" y="98.7">EMIF_NDQM_3</text>
<text x="132.8" y="101.2">EMIF_BA_0</text>
<text x="133.1" y="96.1">EMIF_RNW</text>
<text x="41.7" y="102.5">AD1EXT_ENA</text>
<text x="41.7" y="105">AD1EXT_ENA</text>
<text x="41.7" y="107.6">AD1IN_0</text>
<text x="55.5" y="106.3">AD1EXT_SEL_2</text>
<text x="55.5" y="103.8">AD1EXT_SEL_1</text>
<text x="111.5" y="103.8">ECLK1</text>
<text x="129.9" y="103.8">EMIF_NDQM_2</text>
<text x="219.2" y="107">TMS570LC43x-breakout</text>
<text x="227.4" y="104.7">U1G</text>
<text x="41.7" y="110.1">AD1IN_1</text>
<text x="41.7" y="112.6">AD1IN_2</text>
<text x="60.6" y="111.4">AD1IN_26</text>
<text x="60.6" y="113.9">AD1IN_27</text>
<text x="60.6" y="108.8">AD1IN_25</text>
<text x="235.1" y="113.9">GIOA_0</text>
<text x="41.7" y="115.2">AD1IN_3</text>
<text x="41.7" y="117.7">AD1IN_4</text>
<text x="60.6" y="116.5">AD1IN_28</text>
<text x="60.6" y="119">AD1IN_29</text>
<text x="126.6" y="118.7">U1F</text>
<text x="216.9" y="115.2">EPWM1A</text>
<text x="216.9" y="117.7">EPWM1A</text>
<text x="235.1" y="119">GIOA_3</text>
<text x="235.1" y="116.5">GIOA_2</text>
<text x="41.7" y="120.3">AD1IN_5</text>
<text x="41.7" y="122.8">AD1IN_6</text>
<text x="41.7" y="125.3">AD1IN_7</text>
<text x="60.6" y="121.5">AD1IN_30</text>
<text x="60.6" y="124.1">AD1IN_31</text>
<text x="118.3" y="121">TMS570LC43x-breakout</text>
<text x="216.9" y="120.3">EPWM1B</text>
<text x="216.9" y="125.3">EPWM2A</text>
<text x="216.9" y="122.8">EPWM1B</text>
<text x="235.1" y="121.5">GIOA_4</text>
<text x="235.1" y="124.1">GIOA_7</text>
<text x="41.7" y="127.9">AD1IN_8</text>
<text x="41.7" y="130.4">AD1IN_9</text>
<text x="61.6" y="126.6">AD1IN_0</text>
<text x="61.6" y="129.2">AD2IN_1</text>
<text x="61.6" y="131.7">AD2IN_2</text>
<text x="115.3" y="130.4">MII_TXEN</text>
<text x="216.9" y="127.9">EPWM2B</text>
<text x="216.9" y="130.4">EPWM3A</text>
<text x="235.1" y="126.6">GIOA_6</text>
<text x="235.1" y="129.2">GIOA_5</text>
<text x="235.1" y="131.7">GIOA_2</text>
<text x="41.7" y="133">AD1IN_10</text>
<text x="41.7" y="135.5">AD1IN_11</text>
<text x="61.6" y="134.2">AD2IN_3</text>
<text x="61.6" y="136.8">AD2IN_4</text>
<text x="115.3" y="135.5">MII_RXD_2</text>
<text x="115.3" y="133">MII_RX_ER</text>
<text x="130.6" y="136.8">RMII_RX_ER</text>
<text x="131.8" y="134.2">RMII_TXEN</text>
<text x="216.9" y="133">EPWM3B</text>
<text x="216.9" y="135.5">EPWM4A</text>
<text x="235.1" y="134.2">GIOA_1</text>
<text x="235.1" y="136.8">GIOA_0</text>
<text x="41.7" y="143.1">AD1IN_14</text>
<text x="41.7" y="140.6">AD1IN_13</text>
<text x="41.7" y="138">AD1IN_12</text>
<text x="61.6" y="141.9">AD2IN_6</text>
<text x="61.6" y="139.3">AD2IN_5</text>
<text x="115.3" y="140.6">MII_RX_DV</text>
<text x="115.3" y="143.1">MII_CRS</text>
<text x="115.3" y="138">MII_RXD_0</text>
<text x="129.3" y="141.9">RMII_CRS_DV</text>
<text x="130.8" y="139.3">RMII_RXD_0</text>
<text x="216.9" y="140.6">EPWM5A</text>
<text x="216.9" y="143.1">EPWM5B</text>
<text x="216.9" y="138">EPWM4B</text>
<text x="235.1" y="141.9">GIOB_1</text>
<text x="235.1" y="139.3">GIOB_0</text>
<text x="41.7" y="145.7">AD1IN_15</text>
<text x="41.7" y="148.2">AD1IN_16</text>
<text x="61.6" y="144.4">AD2IN_7</text>
<text x="61.6" y="146.9">AD2IN_8</text>
<text x="61.6" y="149.5">AD2IN_9</text>
<text x="115.3" y="145.7">MII_RXD_1</text>
<text x="115.3" y="148.2">MII_TXD_2</text>
<text x="130.8" y="144.4">RMII_RXD_1</text>
<text x="131" y="146.9">RMII_TXD_1</text>
<text x="131" y="149.5">RMII_TXD_0</text>
<text x="216.9" y="148.2">EPWM7A</text>
<text x="216.9" y="145.7">EPWM6A</text>
<text x="235.1" y="144.4">GIOB_2</text>
<text x="235.1" y="146.9">GIOB_3</text>
<text x="235.1" y="149.5">GIOB_3</text>
<text x="41.7" y="150.7">AD1IN_17</text>
<text x="41.7" y="153.3">AD1IN_18</text>
<text x="41.7" y="155.8">AD1IN_19</text>
<text x="60.6" y="152">AD2IN_10</text>
<text x="60.6" y="154.6">AD2IN_11</text>
<text x="115.3" y="150.7">MII_TXD_1</text>
<text x="115.3" y="153.3">MII_COL</text>
<text x="115.3" y="155.8">MII_TXD_0</text>
<text x="129.3" y="152">RMII_REFCLK</text>
<text x="133.2" y="154.6">FRAYTX1</text>
<text x="216.9" y="150.7">EPWM7B</text>
<text x="216.9" y="153.3">EPWM1SYNCO</text>
<text x="216.9" y="155.8">EPWM1SYNCO</text>
<text x="235.1" y="152">GIOB_2</text>
<text x="235.1" y="154.6">GIOB_2</text>
<text x="41.7" y="158.4">AD1IN_20</text>
<text x="41.7" y="160.9">AD1IN_21</text>
<text x="60.6" y="159.6">AD2IN_13</text>
<text x="60.6" y="157.1">AD2IN_12</text>
<text x="115.3" y="160.9">MII_TX_AVCLK4</text>
<text x="115.3" y="158.4">MII_TXCLK</text>
<text x="133" y="159.6">FRAYRX1</text>
<text x="133.2" y="157.1">FRAYTX2</text>
<text x="216.9" y="158.4">EPWM1SYNCI</text>
<text x="235.1" y="157.1">GIOB_1</text>
<text x="235.1" y="159.6">GIOB_0</text>
<text x="41.7" y="166">AD1IN_23</text>
<text x="41.7" y="163.4">AD1IN_22</text>
<text x="60.6" y="167.3">AD2IN_23</text>
<text x="60.6" y="164.7">AD2IN_15</text>
<text x="60.6" y="162.2">AD2IN_14</text>
<text x="115.3" y="166">MII_RX_AVCLK</text>
<text x="115.3" y="163.4">MII_RXCLK</text>
<text x="130.7" y="164.7">FRAYTXEN1</text>
<text x="130.7" y="167.3">FRAYTXEN2</text>
<text x="133" y="162.2">FRAYRX2</text>
<text x="41.7" y="168.5">AD1IN_24</text>
<text x="60.6" y="169.8">AD2IN_24</text>
<text x="115.3" y="168.5">MII_TXD_3</text>
<text x="115.3" y="171.1">MII_RXD_3</text>
</g>
</svg>
